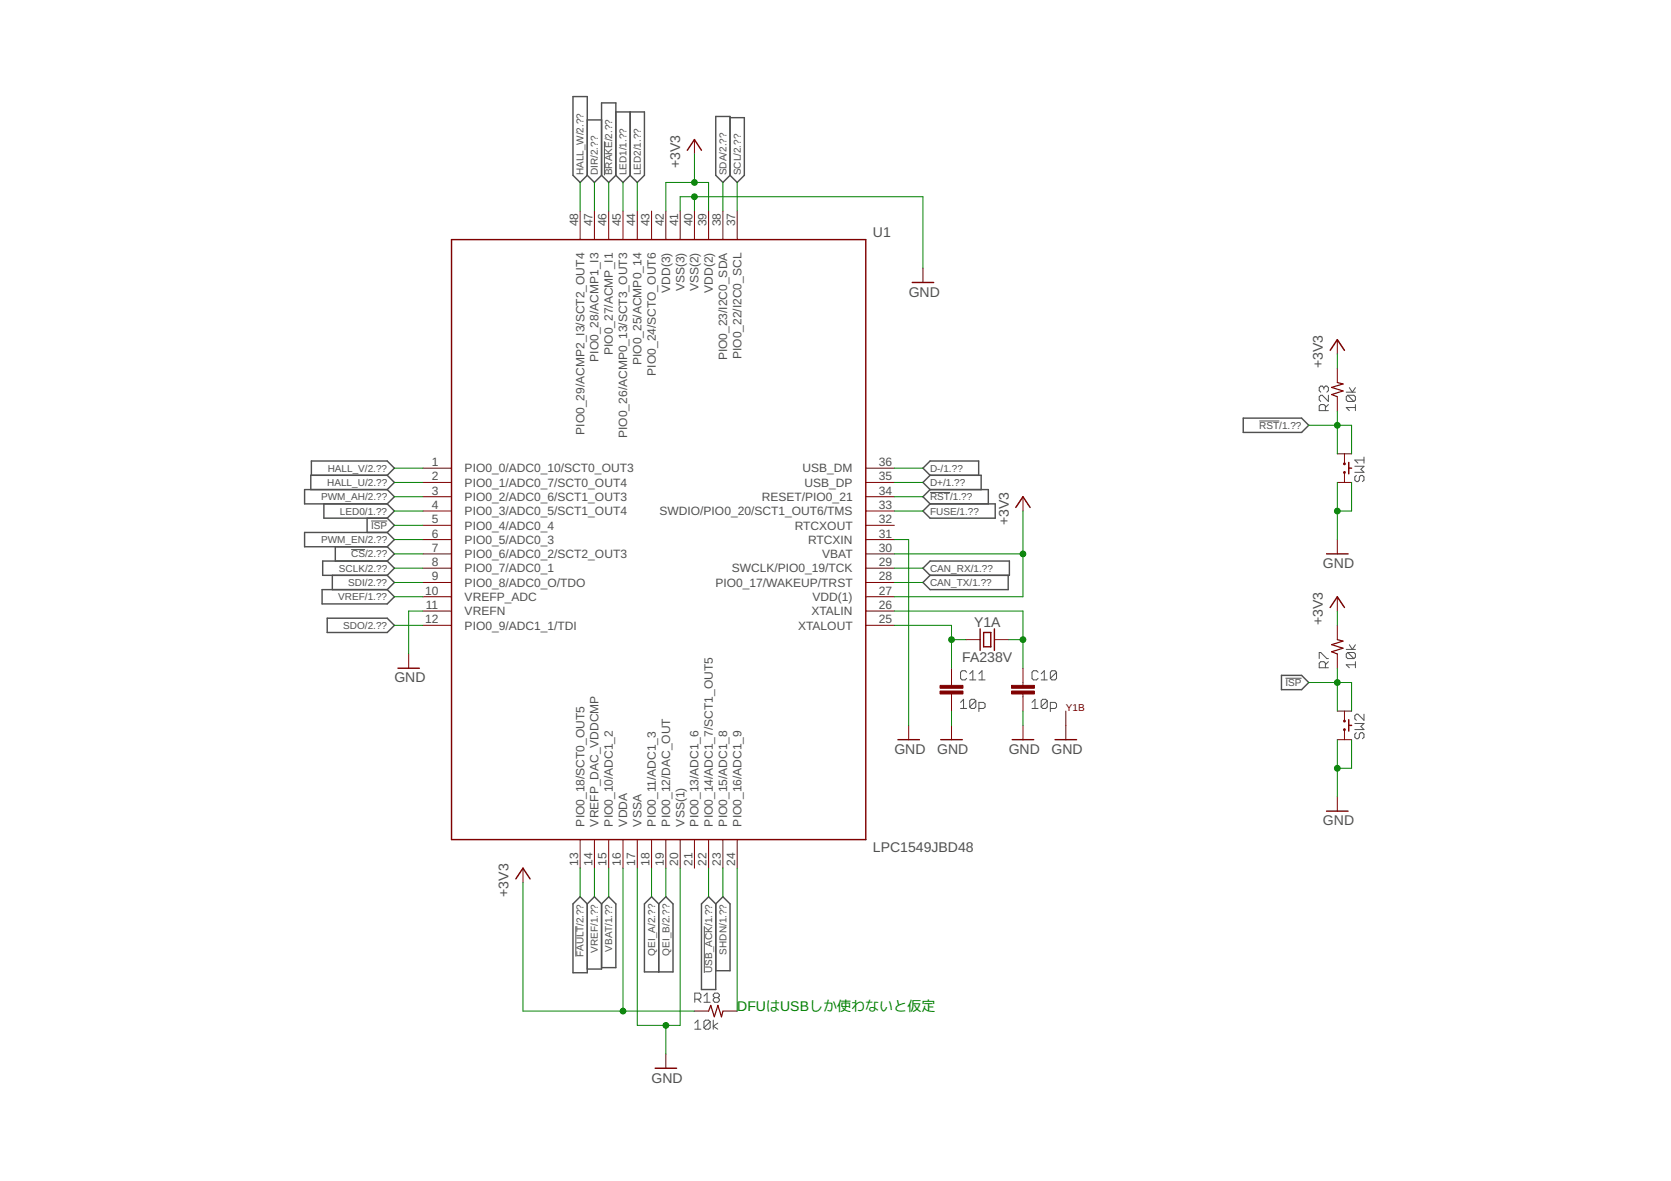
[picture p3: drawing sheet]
<svg xmlns="http://www.w3.org/2000/svg" width="297mm" height="210mm" viewBox="0 0 297 210" stroke-linecap="round" stroke-linejoin="round" font-family="sans-serif">
<g fill="none" stroke="#505050" stroke-width=".18">
<path d="M107.4 25.1v6.1M223.9 74.8h3.5M235.3 68.9l-.2-.3h-.3l-.3 .3v.5l.3 .3M235.3 68.9l.3-.3h.3l.2 .3v.5l-.2 .3M235.3 68.9v.3M235.6 73v-.8l-.3-.3h-.5l-.3 .3v.8h1.6M236.1 70.3v1.1l-1-1.1h-.3l-.3 .2v.6l.3 .3M236.1 71.9l-.5 .5M239.3 69.7h1.6M239.6 70.3h1.1l.2 .2v.6l-.2 .3M239.6 70.3l-.3 .2v.6l.3 .3h1.1M239.6 70.3l1.1 1.1"/>
<path d="M239.9 68.9l.5 .8 .5-.8M240.9 72.4h-1.6l.6 .6M240.9 71.9v1.1M62.4 97.7h2.5M66 92.6h2.8M165.3 87.5h3.6M240.8 82.9h1.7l-.6 .5 .6 .5h-1.7M241.1 84.5l-.3 .3v.5l.3 .3h.3l.2-.3v-.5l.3-.3h.3l.3 .3v.5l-.3 .3M242.5 81.2v1.1M242.5 81.8h-1.7l.6 .5M171.8 119.5l-.2-.3h-.6l-.2 .3v1.1l.2 .2h.6l.2-.2M172.4 119.8l.5-.6v1.6"/>
<path d="M174 119.8l.6-.6v1.6M184.5 119.5l-.2-.3h-.6l-.2 .3v1.1l.2 .2h.6l.2-.2M185.1 119.8l.5-.6v1.6M187.8 119.5l-.3-.3h-.5l-.3 .3v1.1M187.8 119.5v1.1l-.3 .2h-.5l-.3-.2M187.8 119.5l-1.1 1.1M234.5 117.1v-1.1h.3l1.1 1.1h.2M235.6 118.7v-.8l-.3-.3h-.5l-.3 .3v.8h1.6M236.1 117.6l-.5 .6M239.3 115.4h1.6M239.6 116h1.1l.2 .2v.6l-.2 .3M239.6 116l-.3 .2v.6l.3 .3h1.1"/>
<path d="M239.6 116l1.1 1.1M239.9 114.6l.5 .8 .5-.8M240.9 117.6v1.1M240.9 118.2h-1.6l.6 .5M170.8 125.9h1M170.8 124.8l.5-.5v1.6M172.4 120.8h1.1M173.5 124.6v1l-.3 .3h-.5l-.3-.3M173.5 124.6l-.3-.3h-.5l-.3 .3v1M173.5 124.6l-1.1 1M174 125.9h.8l.3-.3v-.5l-.3-.3h-.8v1.7M174 120.8h1.1"/>
<path d="M183.5 124.8l.5-.5v1.6M183.5 125.9h1M185.1 120.8h1.1M186.2 124.6v1l-.3 .3h-.5l-.3-.3M186.2 124.6l-.3-.3h-.5l-.3 .3v1M186.2 124.6l-1.1 1M186.7 125.9h.8l.3-.3v-.5l-.3-.3h-.8v1.7M228.5 120.5h2.9M240.8 128.6h1.7l-.6 .5 .6 .6h-1.7M241.1 130.2l-.3 .3v.5l.3 .3h.3l.2-.3v-.5l.3-.3h.3l.3 .3v.5l-.3 .3M242.5 126.9v1.1l-1.1-1.1h-.3l-.3 .3v.6l.3 .2M102.4 164.6v5.4"/>
<path d="M123.5 177.6h.8l.3-.3v-.5l-.3-.3h-.8v1.6M124.1 177.6l.5 .5M125.1 177l.6-.5v1.6M125.1 178.1h1.1M125.2 164.6v8.3M127.1 177.3l-.3-.3v-.2l.3-.3h.5l.3 .3v.2l-.3 .3M127.1 177.3l-.3 .3v.3l.3 .2h.5l.3-.2v-.3l-.3-.3M127.1 177.3h.5M123.5 181.8l.6-.5v1.6M123.5 182.9h1.1M126.2 181.6v1.1l-.2 .2h-.6l-.3-.2M126.2 181.6l-.2-.3h-.6l-.3 .3v1.1"/>
<path d="M126.2 181.6l-1.1 1.1M126.8 181.3v1.6M127.6 181.8l-.8 .6 .8 .5"/>
</g>
<g fill="none" stroke="#505050" stroke-width=".25">
<path d="M101.9 17.2h2.5v14l-1.3 1.2-1.2-1.2zM109.5 19.9h5.1v11.3l-1.3 1.2-1.3-1.2M112 19.9v11.3M104.4 31.2l1.3 1.2 1.2-1.2M104.4 21.3h2.5M106.9 31.2v-12.9h2.6v12.9M106.9 31.2l1.3 1.2 1.3-1.2M109.5 31.2l1.2 1.2 1.3-1.2M127.2 20.7h2.6v10.5l-1.3 1.2-1.3-1.2zM129.8 20.9h2.5v10.3l-1.3 1.2-1.2-1.2M221 74.3h10.4l1.2 1.3-1.2 1.3h-10.4zM55.4 84.5v-2.6h13.4l1.3 1.3-1.3 1.3"/>
<path d="M57.6 89.6v2.5h11.2M59.6 97.2v2.5M65.3 92.1v2.5M68.8 87h-14.7v2.6h14.7M68.8 92.1l1.3 1.3-1.3 1.2M68.8 94.6h-14.7v2.6h14.7M68.8 84.5h-13.6v2.5M68.8 87l1.3 1.3-1.3 1.3M68.8 84.5l1.3 1.2-1.3 1.3M68.8 94.6l1.3 1.3-1.3 1.3M68.8 97.2l1.3 1.2-1.3 1.3M68.8 99.7h-11.4v2.6h11.4"/>
<path d="M68.8 99.7l1.3 1.3-1.3 1.3M68.8 89.6l1.3 1.2-1.3 1.3M165.3 87l-1.2 1.3 1.2 1.3M165.3 87h10.4v2.6M165.3 89.6h11.6v2.5h-11.6l-1.2-1.3zM165.3 84.5l-1.2-1.3 1.2-1.3h8.7v2.6M165.3 84.5h9.1v2.5M165.3 84.5l-1.2 1.2 1.2 1.3M57.3 104.8h11.5l1.3 1.3-1.3 1.2h-11.5zM58.2 109.9h10.6l1.3 1.2-1.3 1.3h-10.6zM59.1 102.3v2.5M68.8 102.3l1.3 1.2-1.3 1.3"/>
<path d="M164.1 101l1.2-1.3h14.1v2.6h-14.1zM165.3 102.3l-1.2 1.2 1.2 1.3h13.9v-2.5M227.8 120h3.6l1.2 1.3-1.2 1.3h-3.6zM101.9 160.7l1.2-1.3 1.3 1.3v12.2h-2.5zM104.4 160.7l1.3-1.3 1.2 1.3M106.9 160.7v11.5h-2.5M106.9 160.7l1.3-1.3 1.3 1.3v11.3h-2.6M114.6 160.7l1.2-1.3 1.3 1.3 1.3-1.3 1.2 1.3v12h-5zM117.1 160.7v12M124.7 160.7l1.3-1.3 1.2 1.3v15.2h-2.5zM127.2 160.7l1.3-1.3 1.3 1.3v11.8h-2.6"/>
</g>
<g fill="none" stroke="#800000" stroke-width=".25">
<path d="M122.2 26.7l1.2-1.9 1.3 1.9M80.3 42.6h73.6v106.6h-73.6zM162.2 50.2h3.8M236.5 62.3l1.2-1.9 1.3 1.9M180.6 90.2l1.2-1.9 1.3 1.9M235.8 98.4h3.8M239.8 82.2v2M239.8 83.2h.5M70.7 118.8h3.8M174.2 111.8v3.8M174.9 112.4h1.2v2.6h-1.2zM176.8 111.8v3.8"/>
<path d="M236.5 108l1.2-1.9 1.3 1.9M159.6 131.5h3.8M167.2 131.5h3.8M179.9 131.5h3.8M187.6 131.5h3.8M239.8 127.9v2M239.8 128.9h.5M91.7 156.2l1.3-1.9 1.2 1.9M235.8 144.2h3.8M116.5 189.9h3.8"/>
<circle cx="239" cy="82.4" r=".13"/>
<circle cx="239" cy="84" r=".13"/>
<circle cx="239" cy="128.2" r=".13"/>
<circle cx="239" cy="129.7" r=".13"/>
</g>
<g fill="none" stroke="#800000" stroke-width=".18">
<path d="M103.1 37.5v5.1M105.7 37.5v5.1M108.2 37.5v5.1M110.7 37.5v5.1M113.3 37.5v5.1M115.8 37.5v5.1M118.4 37.5v5.1M120.9 37.5v5.1M123.4 24.8v2.5M123.4 37.5v5.1M126 37.5v5.1M128.5 37.5v5.1"/>
<path d="M131 37.5v5.1M164.1 47.7v2.5M237.7 60.4v2.5M237.7 65.4v2.6M237.7 70.5v2.5M75.2 85.7h5.1M75.2 83.2h5.1M75.2 88.3h5.1M75.2 90.8h5.1M75.2 93.4h5.1M75.2 95.9h5.1M75.2 98.4h5.1"/>
<path d="M153.9 85.7h5.1M153.9 83.2h5.1M153.9 88.3h5.1M153.9 90.8h5.1M153.9 93.4h5.1M153.9 95.9h5.1M153.9 98.4h5.1M181.8 88.3v2.5M237.7 95.9v2.5M237.7 80.7h2.6M237.7 85.7h2.6M239 80.7v1.7"/>
<path d="M239 84v1.7M72.6 116.2v2.6M75.2 101h5.1M75.2 103.5h5.1M75.2 111.1h5.1M75.2 106.1h5.1M75.2 108.6h5.1M153.9 101h5.1M153.9 103.5h5.1M153.9 111.1h5.1M153.9 106.1h5.1M153.9 108.6h5.1"/>
<path d="M169.1 118.8v3M171.7 113.7h2.5M176.8 113.7h2.5M181.8 118.8v3M237.7 106.1v2.5M237.7 111.1v2.6M237.7 116.2v2.6M161.5 128.9v2.6M169.1 123.3v3.1M169.1 128.9v2.6M181.8 123.3v3.1M181.8 128.9v2.6"/>
<path d="M189.5 126.4v5.1M237.7 126.4h2.6M237.7 131.5h2.6M239 126.4v1.8M239 129.7v1.8M93 154.3v2.5M103.1 149.2v5.1M105.7 149.2v5.1M108.2 149.2v5.1M110.7 149.2v5.1M113.3 149.2v5.1M115.8 149.2v5.1"/>
<path d="M118.4 149.2v5.1M120.9 149.2v5.1M123.4 149.2v5.1M126 149.2v5.1M128.5 149.2v5.1M131 149.2v5.1M237.7 141.6v2.6M123.4 179.7h2.6M128.5 179.7h2.5M118.4 187.3v2.6"/>
</g>
<path d="M237.7 68l1 .2-2 .7 2 .6-2 .6 1 .4M237.7 113.7l1 .2-2 .7 2 .6-2 .6 1 .4M126 179.7l.3-1 .7 2 .6-2 .6 2 .3-1" fill="none" stroke="#800000" stroke-width=".21"/>
<g fill="#800000" stroke="#800000" stroke-width=".18">
<path d="M179.8 122.8h4.1v.5h-4.1z"/>
<path d="M179.8 121.8h4.1v.5h-4.1z"/>
<path d="M167.1 122.8h4.1v.5h-4.1z"/>
<path d="M167.1 121.8h4.1v.5h-4.1z"/>
</g>
<g fill="none" stroke="#008000" stroke-width=".18">
<path d="M103.1 32.4v5.1M105.7 32.4v5.1M108.2 32.4v5.1M110.7 32.4v5.1M113.3 32.4v5.1M118.4 37.5v-5.1h7.6v5.1M120.9 37.5v-2.5h43.2v12.7M123.4 27.3v5.1M123.4 35v2.5M128.5 32.4v5.1M131 32.4v5.1M232.6 75.6h7.7v5.1"/>
<path d="M237.7 62.9v2.5M237.7 73v7.7M70.1 90.8h5.1M70.1 95.9h5.1M70.1 98.4h5.1M70.1 88.3h5.1M70.1 93.4h5.1M70.1 83.2h5.1M70.1 85.7h5.1M159 90.8h5.1M159 95.9h2.5v33M159 98.4h22.8"/>
<path d="M159 88.3h5.1M159 83.2h5.1M159 85.7h5.1M181.8 90.8v15.3h-22.8M237.7 85.7v10.2M240.3 85.7v5.1h-2.6M70.1 106.1h5.1M70.1 101h5.1M70.1 103.5h5.1M70.1 111.1h5.1M75.2 108.6h-2.6v7.6M159 108.6h22.8v10.2"/>
<path d="M159 111.1h10.1v7.7M159 101h5.1M159 103.5h5.1M169.1 113.7h2.6M179.3 113.7h2.5M237.7 108.6v2.5M237.7 118.8v7.6M169.1 126.4v2.5M181.8 126.4v2.5M232.6 121.3h7.7v5.1M237.7 131.5v10.1M240.3 131.5v5h-2.6"/>
<path d="M93 156.8v22.9h30.4M103.1 154.3v5.1M105.7 154.3v5.1M108.2 154.3v5.1M110.7 154.3v25.4M113.3 154.3v27.9h7.6v-27.9M115.8 154.3v5.1M118.4 154.3v5.1M126 154.3v5.1M128.5 154.3v5.1M131 154.3v25.4M118.4 182.2v5.1"/>
</g>
<g fill="#008000" stroke="#008000" stroke-width=".18">
<circle cx="237.7" cy="90.8" r=".51"/>
<circle cx="118.4" cy="182.2" r=".51"/>
<circle cx="123.4" cy="35" r=".51"/>
<circle cx="237.7" cy="136.5" r=".51"/>
<circle cx="110.7" cy="179.7" r=".51"/>
<circle cx="181.8" cy="98.4" r=".51"/>
<circle cx="123.4" cy="32.4" r=".51"/>
<circle cx="237.7" cy="75.6" r=".51"/>
<circle cx="237.7" cy="121.3" r=".51"/>
<circle cx="169.1" cy="113.7" r=".51"/>
<circle cx="181.8" cy="113.7" r=".51"/>
</g>
<g font-size="2.5" fill="#505050">
<text x="120.9" y="29.9" transform="rotate(-90 120.9 29.9)">+3V3</text>
<text x="155.2" y="42.2">U1</text>
<text x="161.5" y="52.7">GND</text>
<text x="235.2" y="65.4" transform="rotate(-90 235.2 65.4)">+3V3</text>
<text x="179.3" y="93.4" transform="rotate(-90 179.3 93.4)">+3V3</text>
<text x="235.2" y="101">GND</text>
<text x="173.1" y="111.4">Y1A</text>
<text x="235.2" y="111.1" transform="rotate(-90 235.2 111.1)">+3V3</text>
<text x="171" y="117.7">FA238V</text>
<text x="70.1" y="121.3">GND</text>
<text x="159" y="134">GND</text>
<text x="166.6" y="134">GND</text>
<text x="179.3" y="134">GND</text>
<text x="186.9" y="134">GND</text>
<text x="235.2" y="146.7">GND</text>
<text x="155.2" y="151.4">LPC1549JBD48</text>
<text x="90.4" y="159.4" transform="rotate(-90 90.4 159.4)">+3V3</text>
<text x="115.8" y="192.4">GND</text>
</g>
<text font-size="2.5" fill="#008000" x="131.1" y="179.7">DFUはUSBしか使わないと仮定</text>
<g font-size="2.1" fill="#505050">
<text x="102.8" y="40.2" transform="rotate(-90 102.8 40.2)">48</text>
<text x="105.3" y="40.2" transform="rotate(-90 105.3 40.2)">47</text>
<text x="107.8" y="40.2" transform="rotate(-90 107.8 40.2)">46</text>
<text x="110.4" y="40.2" transform="rotate(-90 110.4 40.2)">45</text>
<text x="112.9" y="40.2" transform="rotate(-90 112.9 40.2)">44</text>
<text x="115.5" y="40.2" transform="rotate(-90 115.5 40.2)">43</text>
<text x="118" y="40.2" transform="rotate(-90 118 40.2)">42</text>
<text x="120.5" y="40.2" transform="rotate(-90 120.5 40.2)">41</text>
<text x="123.1" y="40.2" transform="rotate(-90 123.1 40.2)">40</text>
<text x="125.6" y="40.2" transform="rotate(-90 125.6 40.2)">39</text>
<text x="128.2" y="40.2" transform="rotate(-90 128.2 40.2)">38</text>
<text x="130.7" y="40.2" transform="rotate(-90 130.7 40.2)">37</text>
<text x="119.1" y="52.1" transform="rotate(-90 119.1 52.1)">VDD(3)</text>
<text x="121.7" y="51.8" transform="rotate(-90 121.7 51.8)">VSS(3)</text>
<text x="124.2" y="51.8" transform="rotate(-90 124.2 51.8)">VSS(2)</text>
<text x="126.7" y="52.1" transform="rotate(-90 126.7 52.1)">VDD(2)</text>
<text x="106.4" y="64.3" transform="rotate(-90 106.4 64.3)">PIO0_28/ACMP1_I3</text>
<text x="109" y="63.1" transform="rotate(-90 109 63.1)">PIO0_27/ACMP_I1</text>
<text x="114" y="64.9" transform="rotate(-90 114 64.9)">PIO0_25/ACMP0_14</text>
<text x="129.3" y="64.1" transform="rotate(-90 129.3 64.1)">PIO0_23/I2C0_SDA</text>
<text x="131.8" y="63.8" transform="rotate(-90 131.8 63.8)">PIO0_22/I2C0_SCL</text>
<text x="116.6" y="66.7" transform="rotate(-90 116.6 66.7)">PIO0_24/SCTO_OUT6</text>
<text x="103.9" y="77.2" transform="rotate(-90 103.9 77.2)">PIO0_29/ACMP2_I3/SCT2_OUT4</text>
<text x="111.5" y="77.8" transform="rotate(-90 111.5 77.8)">PIO0_26/ACMP0_13/SCT3_OUT3</text>
<text x="76.7" y="82.9">1</text>
<text x="82.6" y="84">PIO0_0/ADC0_10/SCT0_OUT3</text>
<text x="142.7" y="84">USB_DM</text>
<text x="156.2" y="82.9">36</text>
<text x="76.7" y="85.4">2</text>
<text x="76.7" y="87.9">3</text>
<text x="82.6" y="86.5">PIO0_1/ADC0_7/SCT0_OUT4</text>
<text x="82.6" y="89.1">PIO0_2/ADC0_6/SCT1_OUT3</text>
<text x="135.4" y="89.1">RESET/PIO0_21</text>
<text x="143" y="86.5">USB_DP</text>
<text x="156.2" y="87.9">34</text>
<text x="156.2" y="85.4">35</text>
<text x="76.7" y="90.5">4</text>
<text x="76.7" y="93">5</text>
<text x="76.7" y="95.6">6</text>
<text x="82.6" y="91.6">PIO0_3/ADC0_5/SCT1_OUT4</text>
<text x="82.6" y="94.1">PIO0_4/ADC0_4</text>
<text x="117.2" y="91.6">SWDIO/PIO0_20/SCT1_OUT6/TMS</text>
<text x="141.3" y="94.1">RTCXOUT</text>
<text x="156.2" y="95.6">31</text>
<text x="156.2" y="93">32</text>
<text x="156.2" y="90.5">33</text>
<text x="76.7" y="98.1">7</text>
<text x="76.7" y="100.6">8</text>
<text x="82.6" y="96.7">PIO0_5/ADC0_3</text>
<text x="82.6" y="99.2">PIO0_6/ADC0_2/SCT2_OUT3</text>
<text x="82.6" y="101.7">PIO0_7/ADC0_1</text>
<text x="130.1" y="101.8">SWCLK/PIO0_19/TCK</text>
<text x="143.7" y="96.7">RTCXIN</text>
<text x="146.2" y="99.2">VBAT</text>
<text x="156.2" y="100.6">29</text>
<text x="156.2" y="98.1">30</text>
<text x="75.6" y="105.7">10</text>
<text x="76.7" y="103.2">9</text>
<text x="82.6" y="104.3">PIO0_8/ADC0_O/TDO</text>
<text x="82.6" y="106.8">VREFP_ADC</text>
<text x="127.2" y="104.3">PIO0_17/WAKEUP/TRST</text>
<text x="144.4" y="106.8">VDD(1)</text>
<text x="156.2" y="103.2">28</text>
<text x="156.2" y="105.7">27</text>
<text x="75.6" y="110.8">12</text>
<text x="75.7" y="108.3">11</text>
<text x="82.6" y="111.9">PIO0_9/ADC1_1/TDI</text>
<text x="82.6" y="109.4">VREFN</text>
<text x="141.9" y="111.9">XTALOUT</text>
<text x="144.2" y="109.4">XTALIN</text>
<text x="156.2" y="108.3">26</text>
<text x="156.2" y="110.8">25</text>
<text x="103.9" y="146.9" transform="rotate(-90 103.9 146.9)">PIO0_18/SCT0_OUT5</text>
<text x="106.4" y="146.9" transform="rotate(-90 106.4 146.9)">VREFP_DAC_VDDCMP</text>
<text x="109" y="146.9" transform="rotate(-90 109 146.9)">PIO0_10/ADC1_2</text>
<text x="111.5" y="146.9" transform="rotate(-90 111.5 146.9)">VDDA</text>
<text x="114" y="146.9" transform="rotate(-90 114 146.9)">VSSA</text>
<text x="116.6" y="146.9" transform="rotate(-90 116.6 146.9)">PIO0_11/ADC1_3</text>
<text x="119.1" y="146.9" transform="rotate(-90 119.1 146.9)">PIO0_12/DAC_OUT</text>
<text x="121.7" y="146.9" transform="rotate(-90 121.7 146.9)">VSS(1)</text>
<text x="124.2" y="146.9" transform="rotate(-90 124.2 146.9)">PIO0_13/ADC1_6</text>
<text x="126.7" y="146.9" transform="rotate(-90 126.7 146.9)">PIO0_14/ADC1_7/SCT1_OUT5</text>
<text x="129.3" y="146.9" transform="rotate(-90 129.3 146.9)">PIO0_15/ADC1_8</text>
<text x="131.8" y="146.9" transform="rotate(-90 131.8 146.9)">PIO0_16/ADC1_9</text>
<text x="102.8" y="153.9" transform="rotate(-90 102.8 153.9)">13</text>
<text x="105.3" y="153.9" transform="rotate(-90 105.3 153.9)">14</text>
<text x="107.8" y="153.9" transform="rotate(-90 107.8 153.9)">15</text>
<text x="110.4" y="153.9" transform="rotate(-90 110.4 153.9)">16</text>
<text x="112.9" y="153.9" transform="rotate(-90 112.9 153.9)">17</text>
<text x="115.5" y="153.9" transform="rotate(-90 115.5 153.9)">18</text>
<text x="118" y="153.9" transform="rotate(-90 118 153.9)">19</text>
<text x="120.5" y="153.9" transform="rotate(-90 120.5 153.9)">20</text>
<text x="123.1" y="153.9" transform="rotate(-90 123.1 153.9)">21</text>
<text x="125.6" y="153.9" transform="rotate(-90 125.6 153.9)">22</text>
<text x="128.2" y="153.9" transform="rotate(-90 128.2 153.9)">23</text>
<text x="130.7" y="153.9" transform="rotate(-90 130.7 153.9)">24</text>
</g>
<g font-size="1.8" fill="#505050">
<text x="103.8" y="31.2" transform="rotate(-90 103.8 31.2)">HALL_W/2.??</text>
<text x="106.3" y="31.2" transform="rotate(-90 106.3 31.2)">DIR/2.??</text>
<text x="108.8" y="31.2" transform="rotate(-90 108.8 31.2)">BRAKE/2.??</text>
<text x="111.4" y="31.2" transform="rotate(-90 111.4 31.2)">LED1/1.??</text>
<text x="113.9" y="31.2" transform="rotate(-90 113.9 31.2)">LED2/1.??</text>
<text x="129.1" y="31.2" transform="rotate(-90 129.1 31.2)">SDA/2.??</text>
<text x="131.7" y="31.2" transform="rotate(-90 131.7 31.2)">SCL/2.??</text>
<text x="223.9" y="76.2">RST/1.??</text>
<text x="58.2" y="83.8">HALL_V/2.??</text>
<text x="165.3" y="83.8">D-/1.??</text>
<text x="57.1" y="88.9">PWM_AH/2.??</text>
<text x="58.2" y="86.4">HALL_U/2.??</text>
<text x="165.3" y="88.9">RST/1.??</text>
<text x="165.3" y="86.4">D+/1.??</text>
<text x="60.4" y="91.5">LED0/1.??</text>
<text x="66" y="94">ISP</text>
<text x="165.3" y="91.5">FUSE/1.??</text>
<text x="57.1" y="96.5">PWM_EN/2.??</text>
<text x="60.2" y="101.6">SCLK/2.??</text>
<text x="62.4" y="99.1">CS/2.??</text>
<text x="165.3" y="101.6">CAN_RX/1.??</text>
<text x="60.1" y="106.7">VREF/1.??</text>
<text x="61.9" y="104.2">SDI/2.??</text>
<text x="165.3" y="104.2">CAN_TX/1.??</text>
<text x="61" y="111.8">SDO/2.??</text>
<text x="228.5" y="121.9">ISP</text>
<text x="103.8" y="170" transform="rotate(-90 103.8 170)">FAULT/2.??</text>
<text x="106.3" y="169.4" transform="rotate(-90 106.3 169.4)">VREF/1.??</text>
<text x="108.8" y="169.1" transform="rotate(-90 108.8 169.1)">VBAT/1.??</text>
<text x="116.5" y="169.8" transform="rotate(-90 116.5 169.8)">QEI_A/2.??</text>
<text x="119" y="169.8" transform="rotate(-90 119 169.8)">QEI_B/2.??</text>
<text x="126.6" y="172.9" transform="rotate(-90 126.6 172.9)">USB_ACK/1.??</text>
<text x="129.1" y="169.7" transform="rotate(-90 129.1 169.7)">SHDN/1.??</text>
</g>
<text font-size="1.8" fill="#800000" x="189.5" y="126.4">Y1B</text>
</svg>
